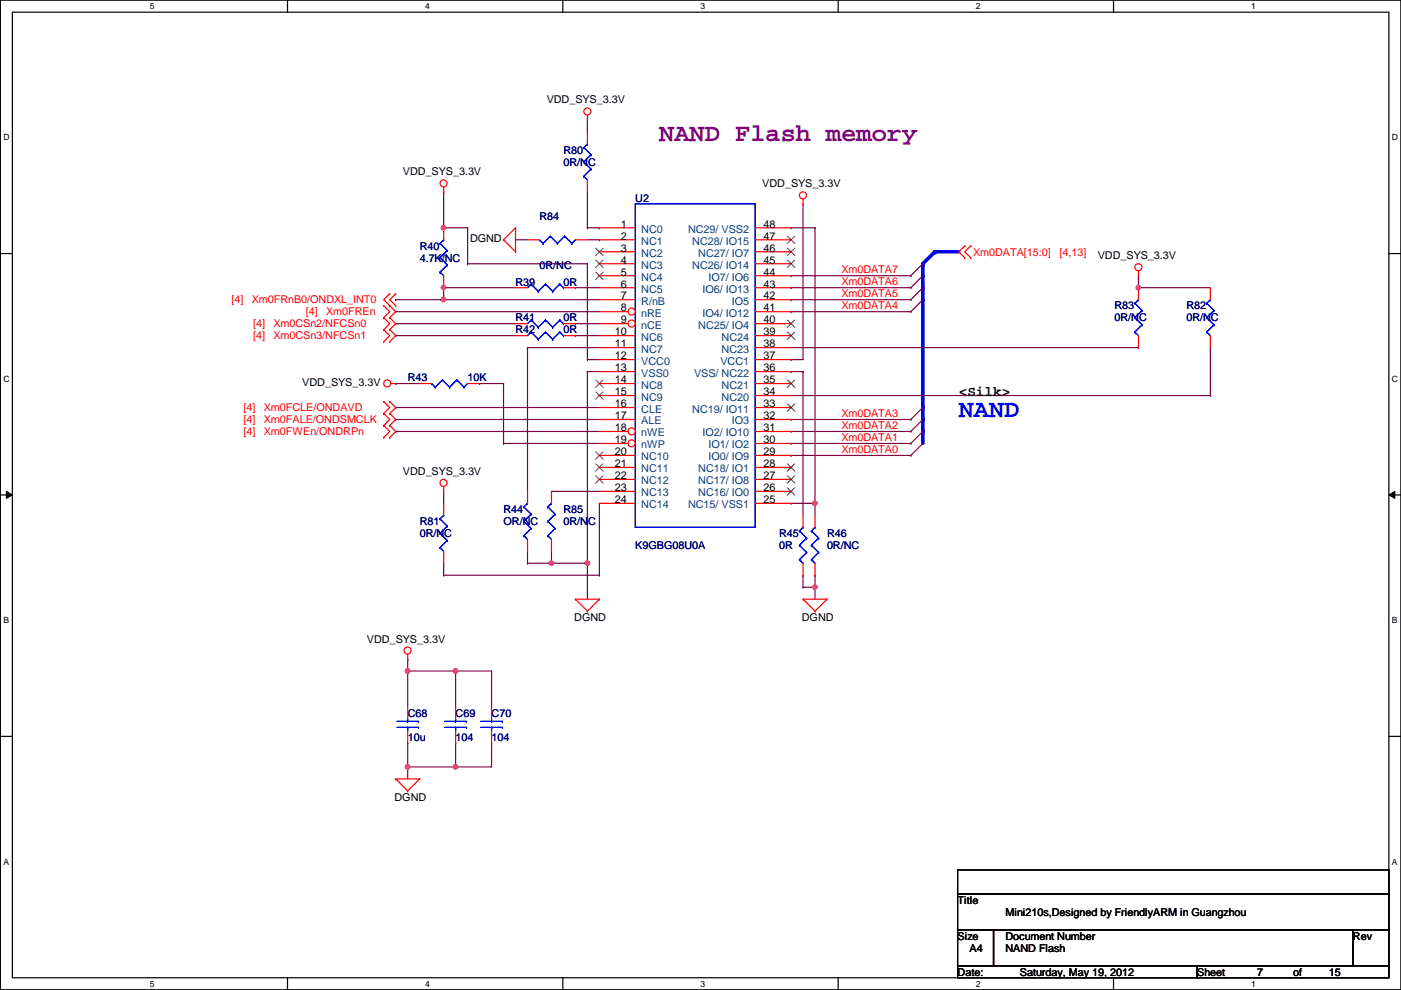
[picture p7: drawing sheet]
<svg xmlns="http://www.w3.org/2000/svg" width="297mm" height="210mm" viewBox="0 0 297 210" stroke-linecap="round" stroke-linejoin="round" font-family="sans-serif">
<path d="M.1 0h296.9v209.8h-296.9zM2.6 2.6h291.9v204.7h-291.9z" fill="none" stroke="#000" stroke-width=".25"/>
<g fill="#fff">
<path d="M31.8 .3h1v2h-1z"/>
<path d="M31.8 207.6h1v1.9h-1z"/>
</g>
<path d="M61 0v2.6M61 207.3v2.5" fill="none" stroke="#000" stroke-width=".25"/>
<g fill="#fff">
<path d="M90.1 .3h1v2h-1z"/>
<path d="M90.1 207.6h1v1.9h-1z"/>
</g>
<path d="M119.3 0v2.6M119.3 207.3v2.5" fill="none" stroke="#000" stroke-width=".25"/>
<g fill="#fff">
<path d="M148.5 .3h1v2h-1z"/>
<path d="M148.5 207.6h1v1.9h-1z"/>
</g>
<path d="M177.7 0v2.6M177.7 207.3v2.5" fill="none" stroke="#000" stroke-width=".25"/>
<g fill="#fff">
<path d="M206.9 .3h1v2h-1z"/>
<path d="M206.9 207.6h1v1.9h-1z"/>
</g>
<path d="M236.1 0v2.6M236.1 207.3v2.5" fill="none" stroke="#000" stroke-width=".25"/>
<g fill="#fff">
<path d="M265.3 .3h.9v2h-.9z"/>
<path d="M265.3 207.6h.9v1.9h-.9z"/>
<path d="M.7 28.2h1.3v1.9h-1.3z"/>
<path d="M295.1 28.2h1.3v1.9h-1.3z"/>
<path d="M.7 79.3h1.3v2h-1.3z"/>
<path d="M295.1 79.3h1.3v2h-1.3z"/>
</g>
<path d="M.1 53.8h2.5M294.5 53.8h2.5" fill="none" stroke="#000" stroke-width=".25"/>
<g fill="#fff">
<path d="M.7 130.5h1.2v2h-1.2z"/>
<path d="M295.1 130.5h1.2v2h-1.2z"/>
</g>
<path d="M.1 104.9h2.5M294.5 104.9h2.5" fill="none" stroke="#000" stroke-width=".25"/>
<path d="M1.4 104.2l1.2 .7-1.2 .8zM294.5 104.9l1.2-.7v1.5z" fill="#000"/>
<path d="M1.4 104.2l1.2 .7-1.2 .8zM294.5 104.9l1.2-.7v1.5z" fill="none" stroke="#000" stroke-width=".21"/>
<g fill="#fff">
<path d="M.7 181.7h1.2v2h-1.2z"/>
<path d="M295.1 181.7h1.2v2h-1.2z"/>
</g>
<path d="M.1 156.1h2.5M294.5 156.1h2.5" fill="none" stroke="#000" stroke-width=".25"/>
<g fill="none" stroke="#800040" stroke-width=".25">
<path d="M167.7 58.5h.1M167.7 58.5h25.4M122 61h.1M122 61h5.1M124.5 78.8h.1M124.5 78.8v40.6M167.7 91.5h.1M167.7 94h.1M167.7 96.6h.1M167.7 91.5h25.4M167.7 94h25.4M167.7 96.6h25.4"/>
<path d="M167.7 106.7h.1M167.7 106.7h5.1M172.8 106.7h.1M172.8 106.7v2.6"/>
</g>
<circle cx="172.8" cy="106.7" r=".49" fill="#f0f"/>
<circle cx="172.8" cy="106.7" r=".49" fill="none" stroke="#f0f" stroke-width=".25"/>
<path d="M167.7 78.8h.1M167.7 76.2h.1M167.7 78.8h2.6M167.7 76.2h2.6M170.3 78.8h.1M170.3 78.8v30.5M170.3 122h.1M170.3 122v2.5M172.8 124.5h.1M172.8 124.5v2.5" fill="none" stroke="#800040" stroke-width=".25"/>
<circle cx="172.8" cy="124.5" r=".49" fill="#f0f"/>
<circle cx="172.8" cy="124.5" r=".49" fill="none" stroke="#f0f" stroke-width=".25"/>
<g fill="none" stroke="#800040" stroke-width=".25">
<path d="M167.7 48.3h.1M167.7 48.3h5.1M170.3 43.2h.1M170.3 43.2v33M167.7 61h.1M167.7 63.5h.1M167.7 66.1h.1M167.7 61h25.4M167.7 63.5h25.4M167.7 66.1h25.4M167.7 88.9h.1M167.7 88.9h25.4"/>
<path d="M124.5 119.4h.1M124.5 119.4v7.6M170.3 124.5h.1M170.3 124.5h2.5"/>
</g>
<circle cx="124.5" cy="119.4" r=".49" fill="#f0f"/>
<circle cx="124.5" cy="119.4" r=".49" fill="none" stroke="#f0f" stroke-width=".25"/>
<path d="M116.9 119.4h.1M116.9 119.4h7.6" fill="none" stroke="#800040" stroke-width=".25"/>
<circle cx="116.9" cy="119.4" r=".49" fill="#f0f"/>
<circle cx="116.9" cy="119.4" r=".49" fill="none" stroke="#f0f" stroke-width=".25"/>
<path d="M94.1 63.5h.1M94.1 63.5h33M111.8 73.7h.1M111.8 73.7h15.3M111.8 73.7v30.5M122 68.6h.1M122 68.6h5.1M124.5 78.8h.1M124.5 76.2h.1M124.5 78.8h2.6M124.5 76.2h2.6" fill="none" stroke="#800040" stroke-width=".25"/>
<circle cx="94" cy="63.5" r=".49" fill="#f0f"/>
<circle cx="94" cy="63.5" r=".49" fill="none" stroke="#f0f" stroke-width=".25"/>
<path d="M172.8 48.3h.1M172.8 48.3v58.4M172.8 122h.1M172.8 122v2.5" fill="none" stroke="#800040" stroke-width=".25"/>
<path d="M195.7 91.5v2.5" fill="none" stroke="#00f" stroke-width=".76"/>
<circle cx="195.7" cy="91.5" r=".38" fill="#00f"/>
<path d="M198.2 53.4l-2.5 2.5" fill="none" stroke="#00f" stroke-width=".76"/>
<circle cx="198.2" cy="53.4" r=".38" fill="#00f"/>
<path d="M195.7 55.9v2.6" fill="none" stroke="#00f" stroke-width=".76"/>
<circle cx="195.7" cy="55.9" r=".38" fill="#00f"/>
<path d="M195.7 58.5v2.5" fill="none" stroke="#00f" stroke-width=".76"/>
<circle cx="195.7" cy="58.5" r=".38" fill="#00f"/>
<path d="M195.7 61v2.5" fill="none" stroke="#00f" stroke-width=".76"/>
<circle cx="195.7" cy="61" r=".38" fill="#00f"/>
<path d="M195.7 63.5v22.9" fill="none" stroke="#00f" stroke-width=".76"/>
<circle cx="195.7" cy="63.5" r=".38" fill="#00f"/>
<path d="M195.7 86.4v2.5" fill="none" stroke="#00f" stroke-width=".76"/>
<circle cx="195.7" cy="86.4" r=".38" fill="#00f"/>
<path d="M195.7 88.9v2.6" fill="none" stroke="#00f" stroke-width=".76"/>
<circle cx="195.7" cy="88.9" r=".38" fill="#00f"/>
<path d="M198.2 53.4h5.1" fill="none" stroke="#00f" stroke-width=".76"/>
<circle cx="198.2" cy="53.4" r=".38" fill="#00f"/>
<path d="M124.5 55.9h.1M124.5 55.9v20.3M94.1 61h.1M94.1 61v2.5M106.8 94h.1M106.8 94h20.3" fill="none" stroke="#800040" stroke-width=".25"/>
<circle cx="94" cy="61" r=".49" fill="#f0f"/>
<circle cx="94" cy="61" r=".49" fill="none" stroke="#f0f" stroke-width=".25"/>
<g fill="none" stroke="#800040" stroke-width=".25">
<path d="M83.9 63.5h.1M83.9 63.5h10.2M94.1 61h.1M94.1 61h15.2M86.4 139.7h.1M86.4 139.7v2.6M96.6 142.3h.1M96.6 142.3v7.6M96.6 142.3h7.6M104.2 142.3h.1M104.2 142.3v7.6M86.4 162.6h.1"/>
<path d="M86.4 162.6v2.5"/>
</g>
<circle cx="96.6" cy="142.3" r=".49" fill="#f0f"/>
<circle cx="96.6" cy="142.3" r=".49" fill="none" stroke="#f0f" stroke-width=".25"/>
<path d="M86.4 142.3h.1M86.4 142.3h10.2" fill="none" stroke="#800040" stroke-width=".25"/>
<circle cx="86.4" cy="142.3" r=".49" fill="#f0f"/>
<circle cx="86.4" cy="142.3" r=".49" fill="none" stroke="#f0f" stroke-width=".25"/>
<path d="M86.4 162.6h.1M86.4 162.6h10.2" fill="none" stroke="#800040" stroke-width=".25"/>
<circle cx="86.4" cy="162.6" r=".49" fill="#f0f"/>
<circle cx="86.4" cy="162.6" r=".49" fill="none" stroke="#f0f" stroke-width=".25"/>
<path d="M96.6 157.5h.1M96.6 157.5v5.1M96.6 162.6h.1M96.6 162.6h7.6" fill="none" stroke="#800040" stroke-width=".25"/>
<circle cx="96.6" cy="162.6" r=".49" fill="#f0f"/>
<circle cx="96.6" cy="162.6" r=".49" fill="none" stroke="#f0f" stroke-width=".25"/>
<g fill="none" stroke="#800040" stroke-width=".25">
<path d="M124.5 28h.1M124.5 25.4v2.6M94.1 40.7h.1M94.1 40.7v7.6M124.5 48.3h.1M124.5 40.7v7.6M241.4 58.5h.1M241.4 58.5v2.5M83.9 68.6h.1M83.9 71.2h.1M83.9 66.1h.1M83.9 71.2h25.4"/>
<path d="M83.9 68.6h25.4M83.9 66.1h43.2M122 71.2h.1M122 71.2h5.1M167.7 73.7h73.7M241.4 73.7h.1M241.4 61h.1M241.4 61h15.2M256.6 73.7h.1M256.6 73.7v10.2M83.9 81.3h.1M83.9 88.9h.1"/>
<path d="M83.9 86.4h.1M83.9 91.5h.1M83.9 81.3h5.1M83.9 88.9h43.2M83.9 86.4h43.2M83.9 91.5h43.2M101.7 81.3h.1M101.7 81.3h5.1M106.8 81.3h.1M106.8 81.3v12.7M167.7 83.9h88.9M256.6 83.9h.1"/>
<path d="M94.1 106.7h.1M94.1 119.4h.1M94.1 104.2v2.5M94.1 119.4v2.6M127.1 106.7v15.3M94.1 122h.1M94.1 122h33M127.1 122h.1M86.4 142.3h.1M86.4 157.5h.1M86.4 142.3v7.6M86.4 157.5v5.1"/>
<path d="M104.2 157.5h.1M104.2 157.5v5.1"/>
</g>
<circle cx="241.4" cy="61" r=".49" fill="#f0f"/>
<circle cx="241.4" cy="61" r=".49" fill="none" stroke="#f0f" stroke-width=".25"/>
<path d="M94.1 48.3h.1M94.1 48.3h5M99.1 48.3h.1M99.1 55.9h.1M99.1 48.3v7.6M99.1 55.9h25.4" fill="none" stroke="#800040" stroke-width=".25"/>
<circle cx="94" cy="48.3" r=".49" fill="#f0f"/>
<circle cx="94" cy="48.3" r=".49" fill="none" stroke="#f0f" stroke-width=".25"/>
<g fill="none" stroke="#800040" stroke-width=".25">
<path d="M109.3 50.8h.1M109.3 50.8h2.5M124.5 50.8h2.6M124.5 48.3h2.6M127.1 50.8h.1M127.1 48.3h.1M193.1 58.5h.1M195.7 55.9l-2.6 2.6M195.7 58.5l-2.6 2.5M193.1 61h.1M193.1 63.5h.1M193.1 66.1h.1"/>
<path d="M195.7 61l-2.6 2.5M195.7 63.5l-2.6 2.6M193.1 88.9h.1M193.1 91.5h.1M193.1 94h.1M193.1 96.6h.1M195.7 86.4l-2.6 2.5M195.7 88.9l-2.6 2.6M195.7 91.5l-2.6 2.5M195.7 94l-2.6 2.6M111.8 116.9h.1M111.8 119.4h.1"/>
<path d="M111.8 116.9v2.5M111.8 119.4h5.1M116.9 104.2h.1M116.9 119.4h.1M116.9 104.2h10.2M116.9 116.9v2.5"/>
</g>
<g fill="none" stroke="#f00" stroke-width=".25">
<path d="M94.1 39.7v1M124.5 25.4h.1M124.5 24.4v1M124.5 28v2.5M124.5 38.1v2.6M94.1 40.7h.1M94.1 48.3v2.5M94.1 58.5v2.5M106.8 50.8h.1M106.8 50.8l2.5 2.6M109.3 53.4h.1M109.3 48.3h.1"/>
<path d="M109.3 48.3v5.1M109.3 48.3l-2.5 2.5M111.8 50.8h2.6M122 50.8h2.5M127.1 50.8h7.6M127.1 48.3h7.6M127.1 53.4h7.6M127.1 55.9h7.6M127.1 58.5h7.6M170.3 43.2h.1M170.3 42.2v1M204.6 52.1h.1"/>
<path d="M204.6 54.7h.1M204.6 52.1l-1.3 1.3 1.3 1.3M205.8 54.7h.1M205.8 52.1h.1M205.8 52.1l-1.2 1.3 1.2 1.3M241.4 58.5h.1M241.4 57.4v1.1M81.4 64.8h.1M81.4 67.4h.1M81.4 69.9h.1M81.4 72.4h.1M81.4 64.8l1.2 1.3-1.2 1.3"/>
<path d="M81.4 67.4l1.2 1.2-1.2 1.3M81.4 69.9l1.2 1.3-1.2 1.2M82.6 67.4h.1M82.6 64.8h.1M82.6 62.3h.1M82.6 69.9h.1M82.6 72.4h.1M82.6 62.3l-1.2 1.2 2.5 2.6-1.3 1.3M82.6 67.4l1.3 1.2-1.3 1.3M82.6 69.9l1.3 1.3-1.3 1.2M83.9 64.8h.1M83.9 62.3h.1"/>
<path d="M83.9 62.3l-1.3 1.2 1.3 1.3M109.3 61h2.5M109.3 68.6h2.5M109.3 71.2h2.5M119.5 61h2.5M119.5 68.6h2.5M119.5 71.2h2.5M127.1 61h7.6M127.1 63.5h7.6M241.4 61v2.5M241.4 71.2v2.5M256.6 61v2.5"/>
<path d="M256.6 71.2v2.5M81.4 87.7h.1M81.4 90.2h.1M81.4 92.8h.1M81.4 85.1h.1M81.4 87.7l1.2 1.2-1.2 1.3M81.4 90.2l1.2 1.3-1.2 1.3M81.4 85.1l1.2 1.3-1.2 1.3M82.6 90.2h.1M82.6 87.7h.1M82.6 92.8h.1M82.6 85.1h.1"/>
<path d="M82.6 87.7l1.3 1.2-1.3 1.3M82.6 90.2l1.3 1.3-1.3 1.3M82.6 85.1l1.3 1.3-1.3 1.3M82.9 81.3h1M83.9 81.3h.1M89 81.3h2.5M99.1 81.3h2.6M94.1 104.2h.1M94.1 103.2v1M94.1 106.7v2.6M94.1 116.9v2.5M111.8 104.2v2.5"/>
<path d="M111.8 114.3v2.6M116.9 104.2v2.5M116.9 114.3v2.6M170.3 109.3v2.5M170.3 119.4v2.6M172.8 109.3v2.5M172.8 119.4v2.6M86.4 139.7h.1M86.4 138.7v1M122 127h.1M122 127h5.1M122 127l2.5 2.6"/>
<path d="M124.5 129.6h.1M127.1 127h.1M127.1 127l-2.6 2.6M170.3 127h.1M170.3 127h5M170.3 127l2.5 2.6M172.8 129.6h.1M175.3 127h.1M175.3 127l-2.5 2.6M86.4 149.9v2.5M86.4 155v2.5M96.6 149.9v2.5"/>
<path d="M96.6 155v2.5M104.2 149.9v2.5M104.2 155v2.5M83.9 165.1h.1M83.9 165.1h5.1M83.9 165.1l2.5 2.6M86.4 167.7h.1M89 165.1h.1M89 165.1l-2.6 2.6"/>
<circle cx="94" cy="38.9" r=".75"/>
<circle cx="124.5" cy="23.6" r=".75"/>
<circle cx="170.2" cy="41.4" r=".75"/>
<circle cx="241.4" cy="56.7" r=".75"/>
<circle cx="82.1" cy="81.3" r=".75"/>
<circle cx="94" cy="102.4" r=".75"/>
<circle cx="86.4" cy="137.9" r=".75"/>
</g>
<path d="M203 184.4h91.5v5.1h-91.5zM203 189.5h91.5v7.6h-91.5zM203 197.1h7.6v7.7h-7.6zM210.6 197.1h76.2v7.7h-76.2zM286.8 197.1h7.7v7.7h-7.7zM203 204.8h50.8v2.5h-50.8zM253.8 204.8h40.7v2.5h-40.7z" fill="none" stroke="#000" stroke-width=".25"/>
<g fill="none" stroke="#00f" stroke-width=".25">
<path d="M123.8 37.4h.1M123.8 34.3h.1M123.8 31.3h.1M123.8 37.4l.7 .7M123.8 34.3l1.5 1.6M123.8 31.3l1.5 1.5M124.5 30.5h.1M124.5 30.5l-.7 .8M125.3 35.9h.1M125.3 32.8h.1M125.3 35.9l-1.5 1.5M125.3 32.8l-1.5 1.5"/>
<path d="M93.3 57.7h.1M93.3 54.7h.1M93.3 51.6h.1M93.3 57.7l.8 .8M93.3 54.7l1.5 1.5M93.3 51.6l1.5 1.5M94.1 50.8h.1M94.1 50.8l-.8 .8M94.8 56.2h.1M94.8 53.1h.1M94.8 56.2l-1.5 1.5M94.8 53.1l-1.5 1.6"/>
<path d="M114.4 50.8h.1M114.4 50.8l.7 .8M115.1 51.6h.1M116.7 50.1h.1M116.7 50.1l1.5 1.5M116.7 50.1l-1.6 1.5M118.2 51.6h.1M119.7 50.1h.1M119.7 50.1l1.5 1.5M119.7 50.1l-1.5 1.5M121.2 51.6h.1M122 50.8l-.8 .8"/>
<path d="M134.7 43.2h25.4v68.6h-25.4zM112.6 60.2h.1M112.6 67.9h.1M112.6 70.4h.1M112.6 60.2l-.8 .8M112.6 60.2l1.5 1.6M112.6 67.9l-.8 .7M112.6 67.9l1.5 1.5M112.6 70.4l-.8 .8M112.6 70.4l1.5 1.5M114.1 61.8h.1M114.1 69.4h.1"/>
<path d="M114.1 71.9h.1M115.7 60.2h.1M115.7 67.9h.1M115.7 70.4h.1M115.7 60.2l-1.6 1.6M115.7 60.2l1.5 1.6M115.7 67.9l-1.6 1.5M115.7 67.9l1.5 1.5M115.7 70.4l-1.6 1.5M115.7 70.4l1.5 1.5M117.2 61.8h.1M117.2 69.4h.1"/>
<path d="M117.2 71.9h.1M118.7 60.2h.1M118.7 67.9h.1M118.7 70.4h.1M118.7 60.2l-1.5 1.6M118.7 60.2l.8 .8M118.7 67.9l-1.5 1.5M118.7 67.9l.8 .7M118.7 70.4l-1.5 1.5M118.7 70.4l.8 .8M119.5 61h.1M119.5 68.6h.1"/>
<path d="M119.5 71.2h.1M240.6 70.4h.1M240.6 67.4h.1M240.6 64.3h.1M240.6 70.4l.8 .8M240.6 67.4l1.5 1.5M240.6 64.3l1.5 1.5M241.4 63.5h.1M241.4 63.5l-.8 .8M242.1 68.9h.1M242.1 65.8h.1M242.1 68.9l-1.5 1.5"/>
<path d="M242.1 65.8l-1.5 1.6M255.9 70.4h.1M255.9 67.4h.1M255.9 64.3h.1M255.9 70.4l.7 .8M255.9 67.4l1.5 1.5M255.9 64.3l1.5 1.5M256.6 63.5h.1M256.6 63.5l-.7 .8M257.4 68.9h.1M257.4 65.8h.1M257.4 68.9l-1.5 1.5"/>
<path d="M257.4 65.8l-1.5 1.6M91.5 81.3h.1M91.5 81.3l.8 .8M92.3 82.1h.1M93.8 80.6h.1M93.8 80.6l1.5 1.5M93.8 80.6l-1.5 1.5M95.3 82.1h.1M96.9 80.6h.1M96.9 80.6l1.5 1.5M96.9 80.6l-1.6 1.5M98.4 82.1h.1"/>
<path d="M99.1 81.3l-.7 .8M93.3 116.1h.1M93.3 113.1h.1M93.3 110h.1M93.3 116.1l.8 .8M93.3 113.1l1.5 1.5M93.3 110l1.5 1.5M94.1 109.3h.1M94.1 109.3l-.8 .7M94.8 114.6h.1M94.8 111.5h.1M94.8 114.6l-1.5 1.5"/>
<path d="M94.8 111.5l-1.5 1.6M111.1 113.6h.1M111.1 110.5h.1M111.1 107.5h.1M111.1 113.6l.7 .7M111.1 110.5l1.5 1.6M111.1 107.5l1.5 1.5M111.8 106.7h.1M111.8 106.7l-.7 .8M112.6 112.1h.1M112.6 109h.1M112.6 112.1l-1.5 1.5"/>
<path d="M112.6 109l-1.5 1.5M116.2 113.6h.1M116.2 110.5h.1M116.2 107.5h.1M116.2 113.6l.7 .7M116.2 110.5l1.5 1.6M116.2 107.5l1.5 1.5M116.9 106.7h.1M116.9 106.7l-.7 .8M117.7 112.1h.1M117.7 109h.1M117.7 112.1l-1.5 1.5"/>
<path d="M117.7 109l-1.5 1.5M169.5 118.7h.1M169.5 115.6h.1M169.5 112.6h.1M169.5 118.7l.8 .7M169.5 115.6l1.5 1.5M169.5 112.6l1.5 1.5M170.3 111.8h.1M170.3 111.8l-.8 .8M171 117.1h.1M171 114.1h.1M171 117.1l-1.5 1.6"/>
<path d="M171 114.1l-1.5 1.5M172 118.7h.1M172 115.6h.1M172 112.6h.1M172 118.7l.8 .7M172 115.6l1.6 1.5M172 112.6l1.6 1.5M172.8 111.8h.1M172.8 111.8l-.8 .8M173.6 117.1h.1M173.6 114.1h.1M173.6 117.1l-1.6 1.6"/>
<path d="M173.6 114.1l-1.6 1.5M84.2 154.2h4.5M84.2 153h4.5M86.4 153h.1M86.4 154.2h.1M86.4 152.4v.6M86.4 154.2v.8M88.7 154.2h.1M88.7 153h.1M94.3 154.2h4.6M94.3 153h4.6M96.6 153h.1"/>
<path d="M96.6 154.2h.1M96.6 152.4v.6M96.6 154.2v.8M98.9 154.2h.1M98.9 153h.1M101.9 154.2h4.6M101.9 153h4.6M104.2 153h.1M104.2 154.2h.1M104.2 152.4v.6M104.2 154.2v.8M106.5 154.2h.1"/>
<path d="M106.5 153h.1"/>
</g>
<path d="M126.3 52.6l1.6 1.6M126.3 55.2l1.6 1.5M126.3 57.7l1.6 1.6M127.8 52.6l-1.5 1.6M127.8 55.2l-1.5 1.5M127.8 57.7l-1.5 1.6" fill="none" stroke="#804000" stroke-width=".21"/>
<circle cx="133.9" cy="66.1" r=".75" fill="#fff"/>
<g fill="none" stroke="#f00" stroke-width=".25">
<path d="M127.1 66.1h6.1"/>
<circle cx="133.9" cy="66.1" r=".75"/>
</g>
<circle cx="133.9" cy="68.6" r=".75" fill="#fff"/>
<g fill="none" stroke="#f00" stroke-width=".25">
<path d="M127.1 68.6h6.1M127.1 71.2h7.6M127.1 73.7h7.6M127.1 76.2h7.6M127.1 78.8h7.6M127.1 81.3h7.6M127.1 83.9h7.6M127.1 86.4h7.6M127.1 88.9h7.6"/>
<circle cx="133.9" cy="68.6" r=".75"/>
</g>
<path d="M126.3 80.6l1.6 1.5M126.3 83.1l1.6 1.6M127.8 80.6l-1.5 1.5M127.8 83.1l-1.5 1.6" fill="none" stroke="#804000" stroke-width=".21"/>
<circle cx="133.9" cy="91.5" r=".75" fill="#fff"/>
<g fill="none" stroke="#f00" stroke-width=".25">
<path d="M127.1 91.5h6.1"/>
<circle cx="133.9" cy="91.5" r=".75"/>
</g>
<circle cx="133.9" cy="94" r=".75" fill="#fff"/>
<g fill="none" stroke="#f00" stroke-width=".25">
<path d="M160.1 48.3h7.6M160.1 50.8h7.6M160.1 53.4h7.6M160.1 55.9h7.6M160.1 58.5h7.6M160.1 61h7.6M160.1 63.5h7.6M160.1 66.1h7.6M160.1 68.6h7.6M160.1 71.2h7.6M160.1 73.7h7.6M160.1 76.2h7.6"/>
<path d="M160.1 78.8h7.6M127.1 94h6.1M127.1 96.6h7.6M127.1 99.1h7.6M160.1 94h7.6M160.1 96.6h7.6M160.1 99.1h7.6M160.1 81.3h7.6M160.1 83.9h7.6M160.1 86.4h7.6M160.1 88.9h7.6M160.1 91.5h7.6"/>
<path d="M127.1 101.6h7.6M127.1 104.2h7.6M127.1 106.7h7.6M160.1 101.6h7.6M160.1 104.2h7.6M160.1 106.7h7.6"/>
<circle cx="133.9" cy="94" r=".75"/>
</g>
<g fill="none" stroke="#804000" stroke-width=".21">
<path d="M167 50.1l1.5 1.5M167 52.6l1.5 1.6M167 55.2l1.5 1.5M168.5 55.2l-1.6 1.5M168.5 50.1l-1.6 1.5M168.5 52.6l-1.6 1.6M167 67.9l1.5 1.5M167 70.4l1.5 1.6M168.5 67.9l-1.6 1.5M168.5 70.4l-1.6 1.6M126.3 95.8l1.6 1.6M126.3 98.3l1.6 1.6"/>
<path d="M127.8 95.8l-1.5 1.6M127.8 98.3l-1.5 1.6M167 80.6l1.5 1.5M167 85.6l1.5 1.6M167 98.3l1.5 1.6M168.5 80.6l-1.6 1.5M168.5 85.6l-1.6 1.6M168.5 98.3l-1.6 1.6M126.3 100.9l1.6 1.5M127.8 100.9l-1.5 1.5M167 100.9l1.5 1.5M167 103.4l1.5 1.6"/>
<path d="M168.5 100.9l-1.6 1.5M168.5 103.4l-1.6 1.6"/>
</g>
<circle cx="172.8" cy="106.7" r=".49" fill="#f0f"/>
<circle cx="172.8" cy="106.7" r=".49" fill="none" stroke="#f0f" stroke-width=".25"/>
<circle cx="172.8" cy="124.5" r=".49" fill="#f0f"/>
<circle cx="172.8" cy="124.5" r=".49" fill="none" stroke="#f0f" stroke-width=".25"/>
<circle cx="124.5" cy="119.4" r=".49" fill="#f0f"/>
<circle cx="124.5" cy="119.4" r=".49" fill="none" stroke="#f0f" stroke-width=".25"/>
<circle cx="116.9" cy="119.4" r=".49" fill="#f0f"/>
<circle cx="116.9" cy="119.4" r=".49" fill="none" stroke="#f0f" stroke-width=".25"/>
<circle cx="94" cy="63.5" r=".49" fill="#f0f"/>
<circle cx="94" cy="63.5" r=".49" fill="none" stroke="#f0f" stroke-width=".25"/>
<circle cx="94" cy="61" r=".49" fill="#f0f"/>
<circle cx="94" cy="61" r=".49" fill="none" stroke="#f0f" stroke-width=".25"/>
<circle cx="96.6" cy="142.3" r=".49" fill="#f0f"/>
<circle cx="96.6" cy="142.3" r=".49" fill="none" stroke="#f0f" stroke-width=".25"/>
<circle cx="86.4" cy="142.3" r=".49" fill="#f0f"/>
<circle cx="86.4" cy="142.3" r=".49" fill="none" stroke="#f0f" stroke-width=".25"/>
<circle cx="86.4" cy="162.6" r=".49" fill="#f0f"/>
<circle cx="86.4" cy="162.6" r=".49" fill="none" stroke="#f0f" stroke-width=".25"/>
<circle cx="96.6" cy="162.6" r=".49" fill="#f0f"/>
<circle cx="96.6" cy="162.6" r=".49" fill="none" stroke="#f0f" stroke-width=".25"/>
<circle cx="241.4" cy="61" r=".49" fill="#f0f"/>
<circle cx="241.4" cy="61" r=".49" fill="none" stroke="#f0f" stroke-width=".25"/>
<circle cx="94" cy="48.3" r=".49" fill="#f0f"/>
<circle cx="94" cy="48.3" r=".49" fill="none" stroke="#f0f" stroke-width=".25"/>
<text font-size="5.3" fill="#800080" x="139.8" y="29.9">NAND Flash memory</text>
<text font-size="5.3" fill="#00f" x="203.3" y="88.3">NAND</text>
<text font-size="3" x="203.3" y="83.9">&lt;Silk&gt;</text>
<g font-size="2.3">
<text x="115.9" y="21.9">VDD_SYS_3.3V</text>
<text x="85.4" y="37.2">VDD_SYS_3.3V</text>
<text x="161.6" y="39.7">VDD_SYS_3.3V</text>
<text x="99.6" y="51.4">DGND</text>
<text x="131.7" y="48.3">1</text>
<text x="131.7" y="50.8">2</text>
<text x="131.7" y="53.3">3</text>
<text x="161.9" y="48.3">48</text>
<text x="161.9" y="50.8">47</text>
<text x="161.9" y="53.3">46</text>
<text x="131.7" y="55.9">4</text>
<text x="131.7" y="58.4">5</text>
<text x="161.9" y="55.9">45</text>
<text x="161.9" y="58.4">44</text>
<text x="232.7" y="54.9">VDD_SYS_3.3V</text>
<text x="131.7" y="61">6</text>
<text x="131.7" y="63.5">7</text>
<text x="161.9" y="61">43</text>
<text x="161.9" y="63.5">42</text>
<text x="130.4" y="71.1">10</text>
<text x="131.7" y="66">8</text>
<text x="131.7" y="68.6">9</text>
<text x="161.9" y="66">41</text>
<text x="161.9" y="68.6">40</text>
<text x="161.9" y="71.1">39</text>
<text x="130.4" y="73.7">11</text>
<text x="130.4" y="76.2">12</text>
<text x="161.9" y="73.7">38</text>
<text x="161.9" y="76.2">37</text>
<text x="64.1" y="81.9">VDD_SYS_3.3V</text>
<text x="130.4" y="78.7">13</text>
<text x="130.4" y="81.3">14</text>
<text x="130.4" y="83.8">15</text>
<text x="161.9" y="78.7">36</text>
<text x="161.9" y="81.3">35</text>
<text x="161.9" y="83.8">34</text>
<text x="130.4" y="86.4">16</text>
<text x="130.4" y="88.9">17</text>
<text x="161.9" y="86.4">33</text>
<text x="161.9" y="88.9">32</text>
<text x="130.4" y="91.4">18</text>
<text x="130.4" y="94">19</text>
<text x="161.9" y="91.4">31</text>
<text x="161.9" y="94">30</text>
<text x="85.4" y="100.7">VDD_SYS_3.3V</text>
<text x="130.4" y="96.5">20</text>
<text x="130.4" y="99.1">21</text>
<text x="130.4" y="101.6">22</text>
<text x="161.9" y="96.5">29</text>
<text x="161.9" y="99.1">28</text>
<text x="161.9" y="101.6">27</text>
<text x="130.4" y="104.1">23</text>
<text x="130.4" y="106.7">24</text>
<text x="161.9" y="104.1">26</text>
<text x="161.9" y="106.7">25</text>
<text x="121.7" y="131.7">DGND</text>
<text x="170" y="131.7">DGND</text>
<text x="77.8" y="136.2">VDD_SYS_3.3V</text>
<text x="83.6" y="169.8">DGND</text>
<text x="203" y="191.6">Title</text>
<text x="213.2" y="194.1">Mini210s,Designed by FriendlyARM in Guangzhou</text>
<text x="203" y="199.2">Size</text>
<text x="205.6" y="201.8">A4</text>
<text x="213.2" y="199.2">Document Number</text>
<text x="213.2" y="201.8">NAND Flash</text>
<text x="286.8" y="199.2">Rev</text>
<text x="203" y="206.8">Date:</text>
<text x="216.2" y="206.8">Saturday, May 19, 2012</text>
<text x="253.8" y="206.8">Sheet</text>
<text x="266.5" y="206.8">7</text>
<text x="274.1" y="206.8">of</text>
<text x="281.8" y="206.8">15</text>
</g>
<g font-size="2.3" fill="#000080">
<text x="119.5" y="32.6">R80</text>
<text x="119.5" y="35.1">0R/NC</text>
<text x="114.4" y="46.6">R84</text>
<text x="134.7" y="42.8">U2</text>
<text x="89" y="52.9">R40</text>
<text x="89" y="55.5">4.7K/NC</text>
<text x="114.4" y="57">0R/NC</text>
<text x="109.3" y="60.5">R39</text>
<text x="119.5" y="60.5">0R</text>
<text x="236.3" y="65.6">R83</text>
<text x="251.5" y="65.6">R82</text>
<text x="109.3" y="68.2">R41</text>
<text x="109.3" y="70.7">R42</text>
<text x="119.5" y="68.2">0R</text>
<text x="119.5" y="70.7">0R</text>
<text x="236.3" y="68.2">0R/NC</text>
<text x="251.5" y="68.2">0R/NC</text>
<text x="86.4" y="80.9">R43</text>
<text x="99.1" y="80.9">10K</text>
<text x="89" y="111.3">R81</text>
<text x="89" y="113.9">0R/NC</text>
<text x="106.8" y="108.8">R44</text>
<text x="106.8" y="111.3">OR/NC</text>
<text x="119.5" y="108.8">R85</text>
<text x="119.5" y="111.3">0R/NC</text>
<text x="165.2" y="113.9">R45</text>
<text x="175.3" y="113.9">R46</text>
<text x="134.7" y="116.4">K9GBG08U0A</text>
<text x="165.2" y="116.4">0R</text>
<text x="175.3" y="116.4">0R/NC</text>
<text x="86.4" y="152">C68</text>
<text x="96.6" y="152">C69</text>
<text x="104.2" y="152">C70</text>
<text x="86.4" y="157.1">10u</text>
<text x="96.6" y="157.1">104</text>
<text x="104.2" y="157.1">104</text>
</g>
<g font-size="2.3" fill="#004080">
<text x="136" y="49.4">NC0</text>
<text x="136" y="51.9">NC1</text>
<text x="145.9" y="49.4">NC29/ VSS2</text>
<text x="146.8" y="51.9">NC28/ IO15</text>
<text x="136" y="54.4">NC2</text>
<text x="136" y="57">NC3</text>
<text x="136" y="59.5">NC4</text>
<text x="146.8" y="57">NC26/ IO14</text>
<text x="148" y="54.4">NC27/ IO7</text>
<text x="150.2" y="59.5">IO7/ IO6</text>
<text x="136" y="62.1">NC5</text>
<text x="136" y="64.6">R/nB</text>
<text x="148.9" y="62.1">IO6/ IO13</text>
<text x="155.1" y="64.6">IO5</text>
<text x="136" y="67.1">nRE</text>
<text x="136" y="69.7">nCE</text>
<text x="148" y="69.7">NC25/ IO4</text>
<text x="148.9" y="67.1">IO4/ IO12</text>
<text x="136" y="72.2">NC6</text>
<text x="136" y="74.8">NC7</text>
<text x="136" y="77.3">VCC0</text>
<text x="152.7" y="77.3">VCC1</text>
<text x="153" y="72.2">NC24</text>
<text x="153" y="74.8">NC23</text>
<text x="136" y="79.8">VSS0</text>
<text x="136" y="82.4">NC8</text>
<text x="147.1" y="79.8">VSS/ NC22</text>
<text x="153" y="82.4">NC21</text>
<text x="136" y="84.9">NC9</text>
<text x="136" y="87.5">CLE</text>
<text x="146.8" y="87.5">NC19/ IO11</text>
<text x="153" y="84.9">NC20</text>
<text x="136" y="90">ALE</text>
<text x="136" y="92.5">nWE</text>
<text x="136" y="95.1">nWP</text>
<text x="148.9" y="92.5">IO2/ IO10</text>
<text x="150.2" y="95.1">IO1/ IO2</text>
<text x="155.1" y="90">IO3</text>
<text x="136" y="97.6">NC10</text>
<text x="136" y="100.2">NC11</text>
<text x="148" y="100.2">NC18/ IO1</text>
<text x="150.2" y="97.6">IO0/ IO9</text>
<text x="136" y="102.7">NC12</text>
<text x="136" y="105.2">NC13</text>
<text x="136" y="107.8">NC14</text>
<text x="145.9" y="107.8">NC15/ VSS1</text>
<text x="148" y="102.7">NC17/ IO8</text>
<text x="148" y="105.2">NC16/ IO0</text>
</g>
<g font-size="2.3" fill="#f00">
<text x="178.4" y="58">Xm0DATA7</text>
<text x="206.3" y="54.2">Xm0DATA[15:0]</text>
<text x="224.6" y="54.2">[4,13]</text>
<text x="49.1" y="64.3">[4]</text>
<text x="53.4" y="64.3">Xm0FRnB0/ONDXL_INT0</text>
<text x="178.4" y="60.5">Xm0DATA6</text>
<text x="178.4" y="63">Xm0DATA5</text>
<text x="178.4" y="65.6">Xm0DATA4</text>
<text x="53.7" y="69.4">[4]</text>
<text x="53.7" y="72">[4]</text>
<text x="58" y="69.4">Xm0CSn2/NFCSn0</text>
<text x="58" y="72">Xm0CSn3/NFCSn1</text>
<text x="64.9" y="66.9">[4]</text>
<text x="69.2" y="66.9">Xm0FREn</text>
<text x="51.6" y="89.7">[4]</text>
<text x="51.6" y="87.2">[4]</text>
<text x="56" y="89.7">Xm0FALE/ONDSMCLK</text>
<text x="56" y="87.2">Xm0FCLE/ONDAVD</text>
<text x="178.4" y="88.4">Xm0DATA3</text>
<text x="51.6" y="92.3">[4]</text>
<text x="56" y="92.3">Xm0FWEn/ONDRPn</text>
<text x="178.4" y="91">Xm0DATA2</text>
<text x="178.4" y="93.5">Xm0DATA1</text>
<text x="178.4" y="96.1">Xm0DATA0</text>
</g>
<g font-size="1.8">
<text x="31.8" y="1.9">5</text>
<text x="90.1" y="1.9">4</text>
<text x="148.5" y="1.9">3</text>
<text x="206.9" y="1.9">2</text>
<text x="265.3" y="1.9">1</text>
<text x=".7" y="29.8">D</text>
<text x="295.1" y="29.8">D</text>
<text x=".7" y="80.9">C</text>
<text x="295.1" y="80.9">C</text>
<text x=".7" y="132.1">B</text>
<text x="295.1" y="132.1">B</text>
<text x=".7" y="183.3">A</text>
<text x="295.1" y="183.3">A</text>
<text x="31.8" y="209.2">5</text>
<text x="90.1" y="209.2">4</text>
<text x="148.5" y="209.2">3</text>
<text x="206.9" y="209.2">2</text>
<text x="265.3" y="209.2">1</text>
</g>
</svg>
